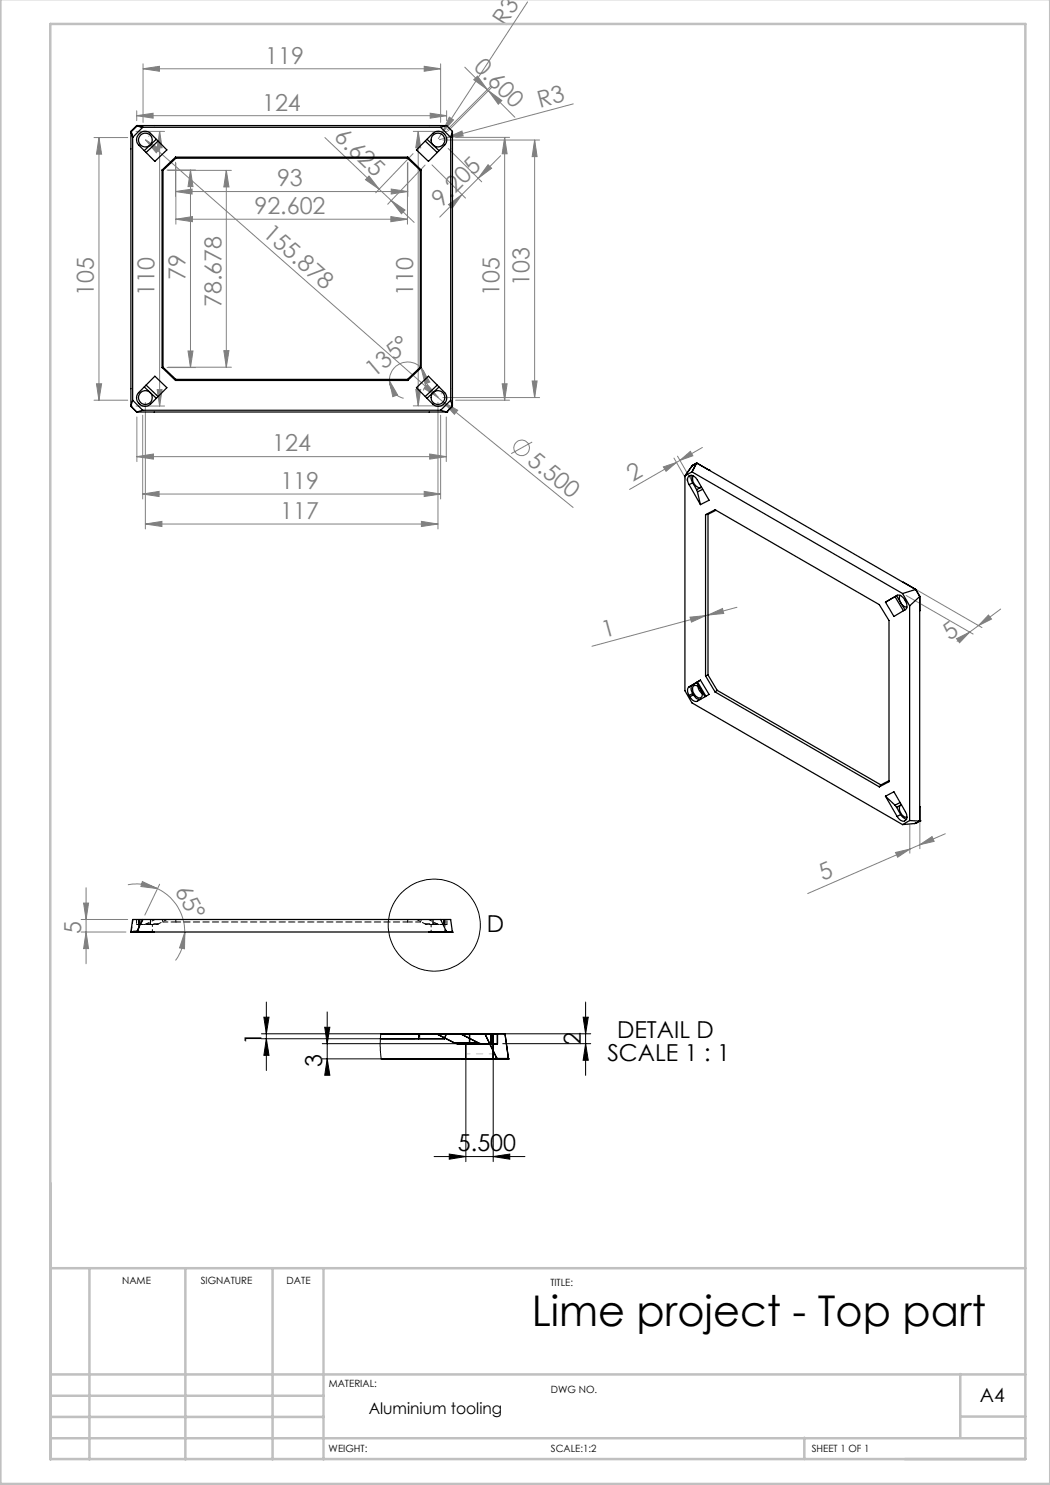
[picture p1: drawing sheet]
<svg xmlns="http://www.w3.org/2000/svg" width="210mm" height="297mm" viewBox="0 0 210 297" stroke-linecap="round" stroke-linejoin="round" font-family="sans-serif">
<g fill="none" stroke="#808080" stroke-width=".2">
<path d="M28.6 13.8l3.3-.5v.9zM28.6 12.8v11.7M28.6 13.8h59.5M84.8 13.3l3.3 .5-3.3 .4zM88.1 12.8v11.7M93 13.4l4.5 4.5M94.8 15.9l.7-.7 2 2.7zM97.5 17.9l.2 .2M97.7 18.1l2.7 2-.7 .7zM97.7 18.1l5.3 5.4M98.2 17.2l-8.8 8.8M98.4 17.4l-8.8 8.8"/>
<path d="M105.5 .4l-17 26.1M18.8 27.5h6.7M19.8 27.5l.5 3.3h-1zM19.8 27.5v52.5M27.2 26.3h5.7M27.3 23.1l3.3-.5v1zM27.3 22.2v1.9M27.3 23.1h62M29.1 28l2.8 1.8-.6 .7zM29.1 28l58.5 51.5M29.8 27.2l-.1 .1M31.9 26.3v54.9"/>
<path d="M31.9 26.3l.5 3.3h-1zM33.4 34h5.7M33.6 34.1h12.7M35.1 38.3l3.3-.5v1zM35.1 32.5v6.8M35.1 38.3h46.5M35.2 32.6v12.2M38.1 34v39.5M38.1 34l.5 3.3h-1zM45.3 34.1l.5 3.3h-1zM45.3 34.1v39.3M65 27.5l10.8 10.3"/>
<path d="M73.8 35.2l2 2.6-2.7-1.9zM75.8 37.8l2.4 2.3M78.2 37.8l3.4 .5-3.4 .5zM81.5 32.6v12.2M81.6 32.5v6.8M82.6 30.7l-7.5 7.9M82.7 26.3h6.8M83.6 26.3l.5 3.3h-1zM83.6 26.3v54.9M85 33l-7.5 7.8M86 22.6l3.3 .5-3.3 .5zM86.4 33l6.7 6.6"/>
<path d="M88.5 26.5l-.8 1.2M88.6 28h19.3M89.3 27.5l3.1-1.3 .2 1zM89.3 22.2v1.9M89.6 29.7l6.7 6.7M89.9 23.4l.8 .6-2.2 2.5zM91.1 27.5h10.8M92.4 38.9l-4.5 4.5M95.6 35.7l-3.2 3.2M97.6 32.9l.7 .8-2.7 2zM100.1 31.1l-4.5 4.6M100.9 27.5v52.5"/>
<path d="M100.9 27.5l.5 3.3h-1zM106.9 28v51.5M106.9 28l.5 3.3h-1zM114.7 20.8l-26.8 7.1M35.2 43.8l3.3-.5v1zM35.2 43.8h46.3M78.2 43.3l3.3 .5-3.3 .5zM78.2 40.1l4.6 4.4M78.2 40.1l2.8 1.9-.7 .8zM89.7 40.9l2.7-2-1.9 2.7zM19.3 76.8h1l-.5 3.2zM31.4 77.9h1l-.5 3.3z"/>
<path d="M33.4 73.5h5.7M33.6 73.4h12.7M37.6 70.2h1l-.5 3.3zM44.8 70.1h1l-.5 3.3zM77.9 76.1l1.6 2.9-.9 .3zM77.9 76.1a3.7 3.7 0 0 0 2.8 3.6M83.1 77.9h1l-.5 3.3zM84.2 73.6l1.8 2.8-1 .4zM84.2 73.6a3.7 3.7 0 0 0-4-.9 3.7 3.7 0 0 0-2.3 3.4M84.2 73.6a3.6 3.6 0 0 1 .4 4.5M85.5 76.9l2.1 2.6-2.8-1.8zM86.5 78.6l2.2 1.8"/>
<path d="M88.3 78.7l-.1 .1M88.6 79.5h19.3M100.4 76.8h1l-.5 3.2zM106.4 76.2h1l-.5 3.3zM18.8 80h6.7M27.2 81.2h5.7M27.4 91.3l3.3-.5v1zM27.4 83.4v8.9M27.4 91.3h61.9M28.5 98.8l3.3-.5v1zM28.5 83v16.8M28.5 98.8h59.6"/>
<path d="M29.1 80.5v25.3M82.7 81.2h6.8M84.8 98.3l3.3 .5-3.3 .5zM85.9 90.8l3.4 .5-3.4 .5zM87.6 80.5v25.3M88.1 83v16.8M88.7 80.4l2.8 1.7-.6 .8zM88.7 80.4l25.9 21.1M89.3 83.4v8.9M91.1 80h10.8M106.4 88.4l-4.2 2.3M132.7 93.4l2.6-.9-2.1 1.8z"/>
<path d="M134.8 91.6l2.5 4.5M135.3 92.5l-9.4 5.4M135.5 91.2l2.5 4.5M136 92.1l-.7 .4M136 92.1l2.1-1.8 .5 .9zM140.5 89.5l-4.5 2.6M29.1 104.8l3.3-.5v1zM29.1 104.8h58.5M84.3 104.3l3.3 .5-3.3 .5zM181.2 119.1l13.4 7.7M181.4 116.8l15 8.7M138 123.4l3.1-.3-2.8 1.3z"/>
<path d="M141.1 123.1l-22.7 6.2M141.6 123l2.9-1.3 .2 1zM141.6 123l-.5 .1M147.4 121.5l-5.8 1.5M191.3 127.7l2.6-1.3-2 2.1zM193.9 126.4l-2.5 1.9M195.7 125.1l-1.8 1.3M197.7 123l.6 .8-2.6 1.3zM200.1 121.8l-4.4 3.3M17.2 177.5v15.3M25.6 176.9a9.7 9.7 0 0 1 5.9 .8M28.5 176.3l3 1.4-3.3-.4z"/>
<path d="M31.5 177.7a9.7 9.7 0 0 1 5.5 8.7M31.9 176.8l-2.9 6.2M179.1 170.5l2.9-.7-2.5 1.6zM182 165v5.6M182 169.8l-20.5 8.9M184 168.9l2.4-1.6 .4 1zM184 162.2v7.6M184 168.9l-2 .9M189.1 166.8l-5.1 2.1M16.2 183.9h9.3M16.2 186.4h9M16.7 180.6h1l-.5 3.3z"/>
<path d="M17.2 186.4l.5 3.3h-1zM37 186.4l-.1 3.4-1-.2zM37 186.4a9.7 9.7 0 0 1-1.9 5.7"/>
<circle cx="104.3" cy="89.6" r="1.56"/>
</g>
<g fill="none" stroke="#000" stroke-width=".2">
<path d="M52.3 206.8h30.7M52.3 207.7h30.7M52.8 203.4h1l-.5 3.4zM53.3 207.7l.5 3.4h-1zM53.3 200.4v13.7M64.5 208.7h27.6M64.5 211.8h27.6M64.9 205.5h1.1l-.6 3.2zM65.4 211.8l.6 3.2h-1.1zM65.4 202.4v12.3M93.2 211.8v20.5M98.6 211.8v20.5"/>
<path d="M100.5 206.8h17.6M100.5 208.7h17.6M116.6 203.4h1.1l-.6 3.4zM117.1 208.7l.6 3.4h-1.1zM117.1 200.4v14.7M86.8 231.3h18.2M89.9 230.8l3.3 .5-3.3 .5zM98.6 231.3l3.4-.5v1z"/>
<circle cx="86.9" cy="185" r="9.2"/>
</g>
<path d="M98.7 210.8h-5.5" fill="none" stroke="#c0c0c0" stroke-width=".2" stroke-dasharray="15.2 1.3 1.3 1.3" stroke-dashoffset="14.4"/>
<path d="M84 206.7v1M93.2 208.7v3M99.6 206.7v2" fill="none" stroke="#c0c0c0" stroke-width=".2" stroke-dasharray="15.2 1.3 1.3 1.3"/>
<g fill="none" stroke="#c0c0c0" stroke-width=".5">
<path d="M.1 -.1v296.9h209.9v-296.9M10.1 4.8h195v287h-195zM10.1 236.6v55.3M10.1 253.6h195M17.9 253.6v38.3M37.1 253.6v38.3M54.5 253.6v38.3M64.7 253.6v38.3M10.1 279.1h54.6M10.1 274.9h195M192.1 274.8v12.7M10.1 287.7h195"/>
<path d="M10.1 283.4h54.6M160.9 287.5v4.3M192.1 283.3h13"/>
</g>
<g fill="#000">
<path d="M116.6 203.4h1.1l-.6 3.4zM117.1 208.7l.6 3.4h-1.1zM64.9 205.5h1.1l-.6 3.2zM65.4 211.8l.6 3.2h-1.1zM52.8 203.4h1l-.5 3.4zM53.3 207.7l.5 3.4h-1z"/>
<path d="M89.9 230.8l3.3 .5-3.3 .5zM98.6 231.3l3.4-.5v1z"/>
</g>
<g fill="#808080">
<path d="M89.3 27.5l3.1-1.3 .2 1z"/>
<path d="M89.9 23.4l.8 .6-2.2 2.5z"/>
<path d="M88.7 80.4l2.8 1.7-.6 .8z"/>
<path d="M37 186.4l-.1 3.4-1-.2zM28.5 176.3l3 1.4-3.3-.4z"/>
<path d="M78.2 40.1l2.8 1.9-.7 .8zM73.8 35.2l2 2.6-2.7-1.9z"/>
<path d="M86 22.6l3.3 .5-3.3 .5zM27.3 23.1l3.3-.5v1zM84.8 98.3l3.3 .5-3.3 .5zM28.5 98.8l3.3-.5v1z"/>
<path d="M27.4 91.3l3.3-.5v1zM85.9 90.8l3.4 .5-3.4 .5zM28.6 13.8l3.3-.5v.9zM84.8 13.3l3.3 .5-3.3 .4zM29.1 104.8l3.3-.5v1zM84.3 104.3l3.3 .5-3.3 .5z"/>
<path d="M35.1 38.3l3.3-.5v1zM78.2 37.8l3.4 .5-3.4 .5z"/>
<path d="M78.2 43.3l3.3 .5-3.3 .5zM35.2 43.8l3.3-.5v1z"/>
<path d="M138 123.4l3.1-.3-2.8 1.3zM141.6 123l2.9-1.3 .2 1z"/>
<path d="M179.1 170.5l2.9-.7-2.5 1.6zM184 168.9l2.4-1.6 .4 1z"/>
<path d="M136 92.1l2.1-1.8 .5 .9zM132.7 93.4l2.6-.9-2.1 1.8z"/>
<path d="M191.3 127.7l2.6-1.3-2 2.1zM197.7 123l.6 .8-2.6 1.3z"/>
<path d="M84.2 73.6l1.8 2.8-1 .4zM77.9 76.1l1.6 2.9-.9 .3z"/>
<path d="M97.6 32.9l.7 .8-2.7 2zM89.7 40.9l2.7-2-1.9 2.7z"/>
<path d="M83.1 77.9h1l-.5 3.3zM83.6 26.3l.5 3.3h-1zM19.3 76.8h1l-.5 3.2zM19.8 27.5l.5 3.3h-1z"/>
<path d="M37.6 70.2h1l-.5 3.3zM38.1 34l.5 3.3h-1z"/>
<path d="M31.9 26.3l.5 3.3h-1zM31.4 77.9h1l-.5 3.3zM100.9 27.5l.5 3.3h-1zM100.4 76.8h1l-.5 3.2zM45.3 34.1l.5 3.3h-1zM44.8 70.1h1l-.5 3.3zM106.9 28l.5 3.3h-1zM106.4 76.2h1l-.5 3.3zM16.7 180.6h1l-.5 3.3zM17.2 186.4l.5 3.3h-1z"/>
<path d="M94.8 15.9l.7-.7 2 2.7zM97.7 18.1l2.7 2-.7 .7z"/>
<path d="M29.1 28l2.8 1.8-.6 .7zM85.5 76.9l2.1 2.6-2.8-1.8z"/>
</g>
<g fill="none" stroke="#000" stroke-width=".25">
<path d="M26.2 26.3v54.9M26.2 26.3v.2M26.2 26.3l.3 1.2M26.2 26.3h.1M26.2 26.3l.4 1.1M26.5 27.5v52.5M26.6 27.4l-.1 .1M27.4 25.2l-1.2 1.1M27.4 25.2l1.1 .3M27.4 25.1h.2M27.4 25.1v.1M27.4 25.1l-1.2 1.2"/>
<path d="M27.4 25.1l1.2 .4M27.7 26.9a1.62 1.62 0 0 1 2.4-.2l3.3 3.3-2.4 2.3-3.3-3.3a1.53 1.53 0 0 1 0-2.1zM28.5 25.5l-1.9 1.9M28.6 25.5h-.1M28.6 25.5h59.5M31.3 27.9l-2.4 2.2M31.6 28.2l-2.4 2.3M32.4 34v39.5M32.4 34l.2 .1M32.6 34.1v39.3M35.1 31.4l-2.7 2.6M35.1 31.4h46.5"/>
<path d="M35.1 31.4l.1 .2M35.2 31.6l-2.6 2.5M35.2 31.6h46.3M81.5 31.6l2.6 2.5M81.6 31.4l2.6 2.6M81.6 31.4l-.1 .2M84.1 34.1v39.3M84.2 34v39.5M84.2 34l-.1 .1M85.1 28.2l2.4 2.3M85.4 27.9l2.4 2.2M86.6 26.7a1.67 1.67 0 0 1 2.2 .1 1.67 1.67 0 0 1 .1 2.2l-3.2 3.3-2.4-2.3z"/>
<path d="M88.1 25.5l2 2M89.3 25.1h-62l-1.1 1.2M89.3 25.1l-1.2 .4M89.3 25.1l1.2 1.2M90.1 27.5v52.5M90.5 26.3v54.9M90.5 26.3l-.4 1.2M28.9 77.4l2.4 2.3M29.2 77l2.4 2.3M31 75.2l2.4 2.3-3.3 3.4a1.67 1.67 0 0 1-2.3-.1 1.67 1.67 0 0 1-.1-2.3zM32.4 73.5l2.7 2.6M32.6 73.4l-.2 .1"/>
<path d="M32.6 73.4l2.6 2.5M35.1 76.1h46.5M35.2 75.9h46.3M35.2 75.9l-.1 .2M81.5 75.9l.1 .2M83.3 77.5l2.4-2.3 3.2 3.3a1.67 1.67 0 0 1-.1 2.3 1.67 1.67 0 0 1-2.2 .1zM84.1 73.4l-2.6 2.5M84.1 73.4l.1 .1M84.2 73.5l-2.6 2.6M87.5 77l-2.4 2.3M87.8 77.4l-2.4 2.3M26.2 81.2h.1"/>
<path d="M26.2 81.2v.1M26.2 81.2l1.1 1.2M26.5 80l2 2.1M26.5 80l-.3 1.2M27.3 82.4h.1M28.5 82.1h59.6M28.5 82.1l-1.2 .3M88.1 82.1l1.2 .3M89.3 82.4h-62M89.3 82.4h.1M89.4 82.4h-.1M89.4 82.4h.1"/>
<path d="M90.1 80l-2 2.1M90.1 80l.4 1.2M90.4 81.3h.1M90.4 81.3l-1 1.1M90.5 81.2h.1M90.5 81.3l-1.1 1.1M90.5 81.2l-.1 .1M90.5 81.2v.1M137 95.2v42.9l1.4 2.5 42.1 24.3M137.8 96.9a1.22 1.22 0 0 1 .2-1.8 1.34 1.34 0 0 1 1.5 .9l2.3 4-1.7 .9M137.8 96.9l2.3 4M138.3 95.1l-.1 .6 .3 .9"/>
<path d="M138.4 94.4h.1M138.4 94.4l-1.4 .8M138.4 93.2l-1.4 2M138.4 94.4l42.1 24.3M138.5 96.6l.8 1.3M138.5 96.6l-.7 .3M138.7 95.2a1.69 1.69 0 0 0 1.4 2.3l.2-.1M139.2 92.7l-.8 .5M139.3 92.7h.2M139.3 92.7l-.9 1.7M139.3 97.9l.2 .5M139.3 92.6l.2 .1"/>
<path d="M139.3 92.6l2.5 1.4M139.3 92.6l-.8 .5M139.5 92.7l2.3 1.3M139.5 98.4l.6 2.5M140.3 97.4l-1 .5M140.5 97.9l-1 .5M141.8 94h.1M141.8 94l38.9 22.5M141.1 102.9l1.9-1 32.9 19 1.9 3.2v32.2l-1.9 1.1M141.1 102.9v32.3M141.6 102.9v32.1M141.6 102.9h-.5"/>
<path d="M143.2 102.1l-1.6 .8M179 119.3l-1.9 1.1M179 119.3l1.7 2.9M179.3 119.2l-.3 .1M179.3 119.2l1.7 2.8M179.5 119.1l-.2 .1M180 119.1a1.8 1.8 0 0 0 1.4 2.3M180.5 118.7l1.4 2.5M180.7 116.5l2.4 1.4M180.7 116.5l2.5 1.4M183.1 117.9l.8 1.4M183.1 117.9l-2.6 .8"/>
<path d="M183.1 117.9h.1M183.2 117.9l.8 1.4M183.9 119.3l-2 1.9M184 119.3v44.8M184 119.3h-.1M137.8 137.4a1.31 1.31 0 0 0 0 1.7M137.8 139.1l.2 .3M138.5 137a1.29 1.29 0 0 0 0 1.7M138.5 137l-.7 .4M138.5 138.7l.2 .3M138.5 138.7l-.7 .4M138.7 137.2a1.04 1.04 0 0 1 1.4 .7 1.1 1.1 0 0 1-.2 1.7 1.77 1.77 0 0 1-1.2-2.4z"/>
<path d="M138.7 139a1.36 1.36 0 0 0 1.4 .9M138.7 139l-.7 .4M139.3 136.5l-.8 .5M139.3 136.5l1.7 2.8M139.5 136.4l-.2 .1M139.5 136.4l1.7 2.8M139.6 137.3l.3 .9 .5 .5M140.1 136l1.7 2.9-2.3 1.3a1.32 1.32 0 0 1-1.5-.8M140.1 136l-2.3 1.4M140.1 136l-.6 .4M141.1 135.2l1.9 3.2M141.6 135l1.8 3.1"/>
<path d="M141.6 135l-.5 .2M143 138.4l32.9 19M143.4 138.1l32.8 18.9M143.4 138.1l-.4 .3M177.1 120.4l2.3-1.3a1.91 1.91 0 0 1 1.9 1.6l.1 .5-.2 .6-2.4 1.5zM181.9 121.2v42.9M184 122.1l-.1 .1M176.2 157l-.3 .4M177.1 159.2l1.7-.8 2.3 3.9a1.1 1.1 0 0 1 .3 1.1 1.1 1.1 0 0 1-.8 .8l-.6-.2-.6-.7M177.1 159.2l2.3 4.1M177.1 159.2l1.9 1.8M177.8 156.1l-1.6 .9"/>
<path d="M179 161l.3 .5M179.3 161.5l.8 1.4M180 160.5l-1 .5M180.1 162.9l.6 .6 .6 .3M180.1 162.9l-.7 .4M180.3 160.9l-1 .6M180.3 161a1.23 1.23 0 0 0 0 1.9l.6 .5h.5M181.9 164.1l-1.4 .8M181.9 164.1l1.9 .1M183 164.7l-2.5 .2M183.1 164.7h-.1M183.1 164.7h.1"/>
<path d="M183.8 164.2h.1M183.9 164.2h.1M183.9 164.2l-.8 .5M183.9 164.1l-.1 .1M183.9 161.3h.1M184 164.1l-.1 .1M184 164.1h.1M184 161.3l-.1 .1M26.2 186.4h.1M26.2 186.4h1.1M27.3 186.4h.1M27.4 186.4h61.9"/>
<path d="M27.4 186.4h.1M28.5 183.9l-1.2 2.5M30.8 186.4h-3.4M85.8 186.4h3.5M88.1 183.9l1.2 2.3M89.3 186.2v.2M89.3 186.2l.1 .2M89.3 186.4h.1M89.4 186.4h-.1M89.4 186.4h.1M89.4 186.4h1M89.4 186.4h1.1"/>
<path d="M90.4 186.4h.1M90.5 186.4h.1M90.5 186.2v.2M90.5 186.2l-.1 .2M90.5 186.2l-.4-2.3h-63.6l-.3 2.5M76.2 206.8h24.8M76.2 211.8h25.5M83.9 206.8l-.2 .9M87.3 206.8l3.5 1.8M89.3 206.8l-.4 .9h-12.8M90.8 208.6l.5 .1h7.3M90.8 208.6h4.8"/>
<path d="M92.1 206.8l3.5 1.8M92.4 211.8h9.3M93.1 211.8h5.5zM93.1 208.7h5.5zM93.1 208.7v3.1M93.9 206.8h4.3v1.9h-4.3zM95.6 208.6l.8 .1M98.6 206.8h.9zM98.6 208.7h.9zM98.6 206.8v1.9M98.6 208.7v3.1M99.2 211.4l.1 .4"/>
<path d="M99.2 211.4l-2.2-4.6 2.4 5M99.2 211.4l.2 .3M99.4 211.7l.1 .1zM99.4 211.7h2.2M99.5 206.8v1.9M101 206.8l.7 5M101 206.8l.6 4.6M101.6 211.7l.1 .1M101.6 211.4l.1 .4M101.6 211.4v.3M101.7 211.8h.1"/>
<circle cx="29.1" cy="28" r="1.39"/>
<circle cx="87.6" cy="28" r="1.37"/>
<circle cx="29.1" cy="79.5" r="1.39"/>
<circle cx="87.6" cy="79.5" r="1.37"/>
</g>
<g fill="none" stroke="#000" stroke-width=".2" stroke-dasharray="1.3 .6" stroke-dashoffset=".5">
<path d="M27.3 183.9v1M27.7 183.9v1M27.7 184.9v-1M27.8 184.9v-1M27.8 183.9v1M28 184.9h2.1M28 183.9v1M28 184.9v-1M30.1 184.9v-1M30.1 183.9v1M86.6 184.9h2.1M86.6 183.9v1"/>
<path d="M86.6 184.9v-1M88.7 184.9v-1M88.7 183.9v1M88.9 183.9v1M88.9 184.9v-1M89 184.9v-1M89 183.9v1M89.4 184.9v-1"/>
</g>
<g fill="none" stroke="#000" stroke-width=".2" stroke-dasharray="1.3 .6">
<path d="M27.3 184.9h.5M27.3 186.4h.1M27.6 186.4l-.2-.1M27.8 184.9h.2M28.9 184.9l.3-.1M31.6 184.8l-.3 .1M32.4 183.9l.2 .5M35.2 184.4l-.1-.5M81.5 184.4l.1-.5M84.1 184.4l.2-.5M85.4 184.9l-.3-.1M87.5 184.8l.3 .1"/>
<path d="M88.9 184.9h-.2M88.9 184.9h.5M89.3 186.3v.1M89.3 186.4h.1"/>
</g>
<path d="M26.2 186.4h1.2M27.4 186.2h-1.1M29.2 184.8l1.8-.9M30.1 184.9h1.2M33.4 183.9l-1.8 .9M85.1 184.8l-1.8-.9M85.7 183.9l1.8 .9M86.6 184.9h-1.2M90.5 186.4h-1.2" fill="none" stroke="#000" stroke-width=".2" stroke-dasharray="1.3 .6" stroke-dashoffset=".6"/>
<path d="M26.3 186.2l.3-2.3M29.2 184.8h2.4M31.6 184.8h-2.4M85.1 184.8h2.4M87.5 184.8h-2.4" fill="none" stroke="#000" stroke-width=".2" stroke-dasharray="1.3 .6" stroke-dashoffset=".4"/>
<path d="M28.5 183.9l-1.1 2.3M32.6 184.4h2.6M35.2 184.4h46.3M81.5 184.4h2.6" fill="none" stroke="#000" stroke-width=".2" stroke-dasharray="1.3 .6" stroke-dashoffset=".3"/>
<path d="M27.4 186.3l1.2-2.4" fill="none" stroke="#000" stroke-width=".2" stroke-dasharray="1.3 .6" stroke-dashoffset=".2"/>
<path d="M27.7 184.9v1.5M30.5 186.4v-1.5M86.2 184.9v1.5M89 186.4v-1.5" fill="none" stroke="#000" stroke-width=".2" stroke-dasharray="1.3 .6" stroke-dashoffset=".8"/>
<path d="M76.2 206.8l-.2 2.5 .2 2.5" fill="none" stroke="#000" stroke-width=".2"/>
<text font-size="8.5" x="106.3" y="265.1">Lime project - Top part</text>
<g font-size="4.7" fill="#808080">
<text x="101" y="5.4" transform="rotate(-57 101 5.4)">R3</text>
<text x="53.1" y="12.7">119</text>
<text x="94.6" y="13.6" transform="rotate(45 94.6 13.6)">0.600</text>
<text x="52.4" y="22.1">124</text>
<text x="107.9" y="21.5" transform="rotate(-15 107.9 21.5)">R3</text>
<text x="66.6" y="27.6" transform="rotate(44 66.6 27.6)">6.625</text>
<text x="55.4" y="37.3">93</text>
<text x="88.3" y="41.6" transform="rotate(-45 88.3 41.6)">9.205</text>
<text x="50.9" y="42.8">92.602</text>
<text x="52.4" y="47.1" transform="rotate(41 52.4 47.1)">155.878</text>
<text x="18.8" y="59.2" transform="rotate(-90 18.8 59.2)">105</text>
<text x="30.9" y="59.2" transform="rotate(-90 30.9 59.2)">110</text>
<text x="37.1" y="56" transform="rotate(-90 37.1 56)">79</text>
<text x="82.6" y="59.2" transform="rotate(-90 82.6 59.2)">110</text>
<text x="99.9" y="59.2" transform="rotate(-90 99.9 59.2)">105</text>
<text x="105.9" y="57.2" transform="rotate(-90 105.9 57.2)">103</text>
<text x="44.3" y="61.4" transform="rotate(-90 44.3 61.4)">78.678</text>
<text x="74.9" y="75.6" transform="rotate(-40 74.9 75.6)">135°</text>
<text x="54.4" y="90.3">124</text>
<text x="105.3" y="92.5" transform="rotate(39 105.3 92.5)">5.500</text>
<text x="56.1" y="97.8">119</text>
<text x="126.6" y="96.3" transform="rotate(-30 126.6 96.3)">2</text>
<text x="56.1" y="103.8">117</text>
<text x="120.8" y="127.5" transform="rotate(-15 120.8 127.5)">1</text>
<text x="189.9" y="128.1" transform="rotate(-37 189.9 128.1)">5</text>
<text x="34.9" y="178.1" transform="rotate(61 34.9 178.1)">65°</text>
<text x="164.6" y="176.3" transform="rotate(-23 164.6 176.3)">5</text>
<text x="16.2" y="186.7" transform="rotate(-90 16.2 186.7)">5</text>
</g>
<g font-size="4.7">
<text x="97.4" y="186.3">D</text>
<text x="52.3" y="208.9" transform="rotate(-90 52.3 208.9)">1</text>
<text x="116.1" y="209.1" transform="rotate(-90 116.1 209.1)">2</text>
<text x="123.4" y="207.6">DETAIL D</text>
<text x="64.5" y="213.4" transform="rotate(-90 64.5 213.4)">3</text>
<text x="121.5" y="212.2">SCALE 1 : 1</text>
<text x="91.6" y="230.3">5.500</text>
</g>
<text font-size="3.9" x="196" y="280.4">A4</text>
<text font-size="3.2" x="73.7" y="282.8">Aluminium tooling</text>
<g font-size="2">
<text x="24.4" y="256.9">NAME</text>
<text x="40.1" y="256.8">SIGNATURE</text>
<text x="57.3" y="256.8">DATE</text>
<text x="110.1" y="257.1">TITLE:</text>
<text x="65.8" y="277.4">MATERIAL:</text>
<text x="110.2" y="278.5">DWG NO.</text>
<text x="65.7" y="290.4">WEIGHT:</text>
<text x="110.2" y="290.5">SCALE:1:2</text>
<text x="162.4" y="290.4">SHEET 1 OF 1</text>
</g>
</svg>
